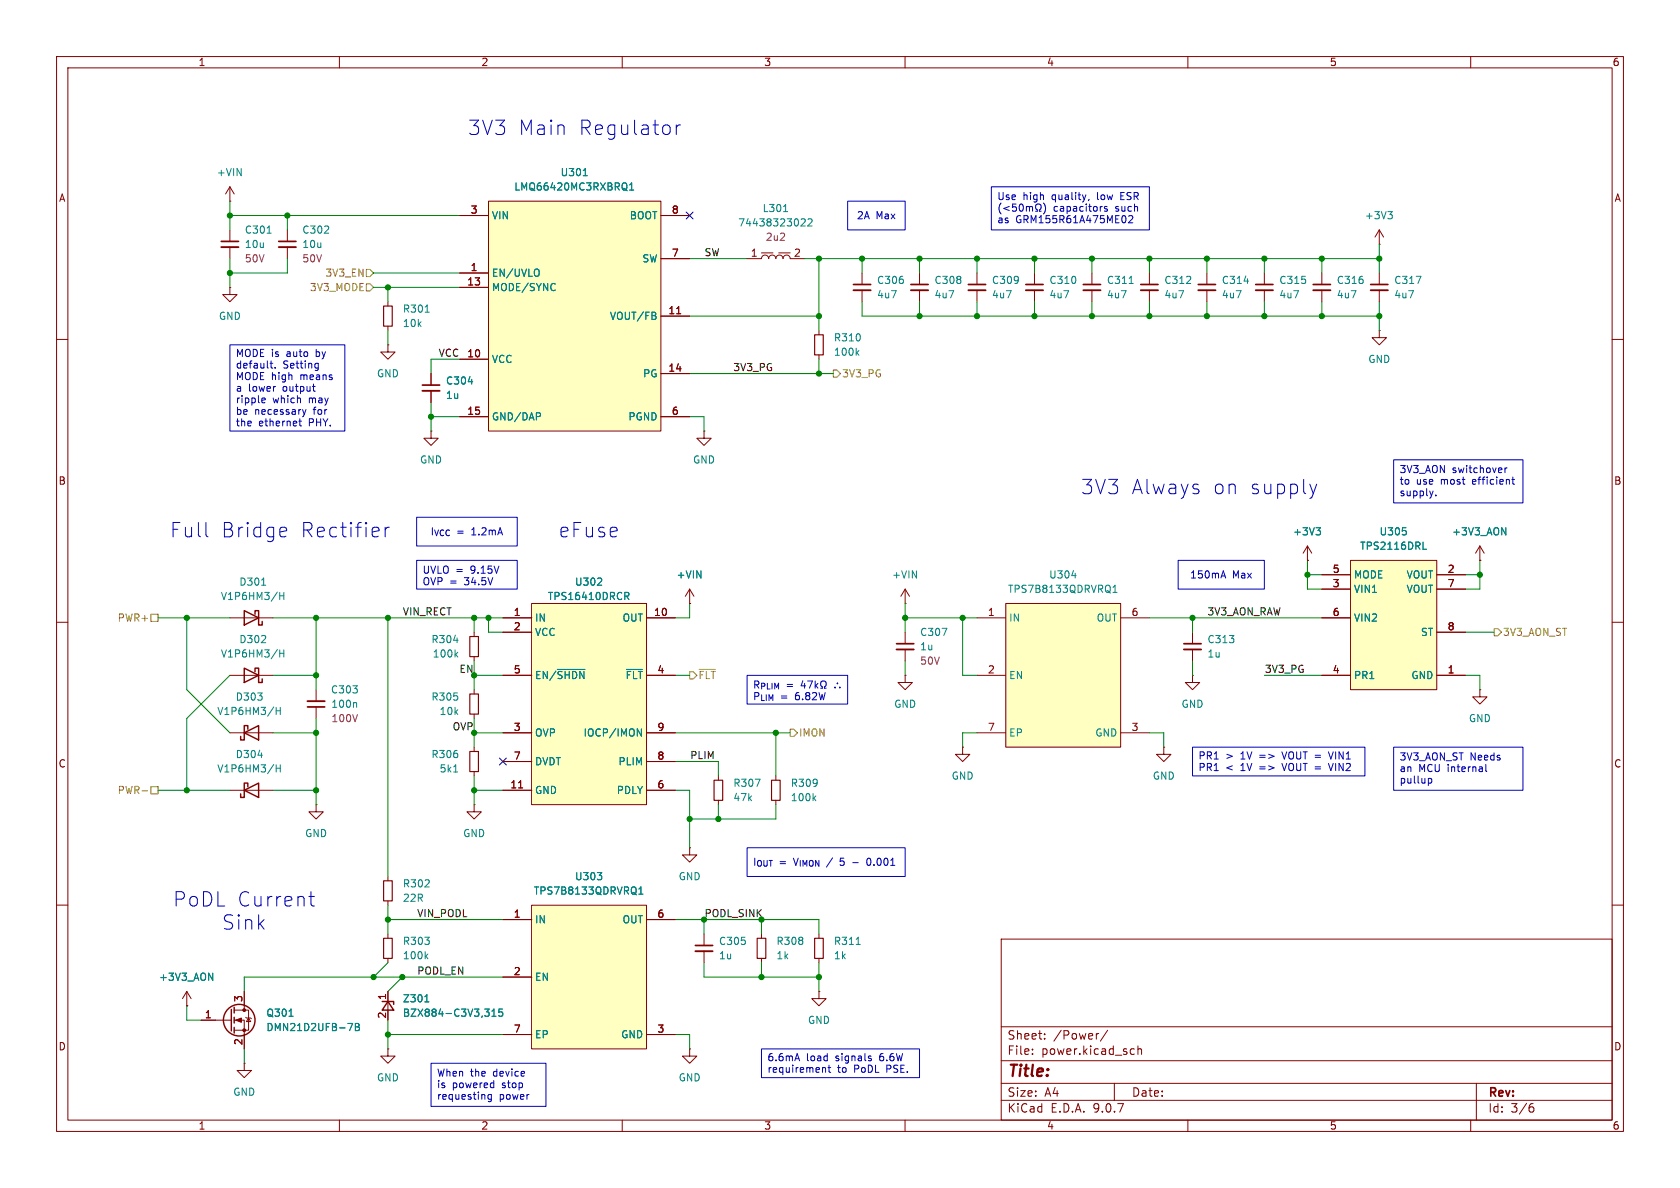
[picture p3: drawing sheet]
<svg xmlns="http://www.w3.org/2000/svg" width="297mm" height="210mm" viewBox="0 0 297 210" stroke-linecap="round" stroke-linejoin="round" font-family="sans-serif">
<path d="M0 0h297v210h-297z" fill="#fff" stroke="#fff" stroke-width=".18"/>
<g fill="none" stroke="#840000" stroke-width=".18">
<path d="M10 10h277v190h-277zM12 12h273v186h-273zM60 10v2M110 10v2M160 10v2M210 10v2M260 10v2M68.6 53.3v.8M68.6 57.7v.7M162.6 48.3v2M162.6 51.3v2M172.7 48.3v2"/>
<path d="M172.7 51.3v2M203.2 48.3v2M203.2 51.3v2M213.4 48.3v2M213.4 51.3v2M223.5 48.3v2M223.5 51.3v2M243.8 43.2h.1M243.8 40.6l-.7 1.3M243.8 40.6l.8 1.3M243.8 40.6v2.6M10 60h2"/>
<path d="M68.6 61v1.2h1.2l-1.2 1.3-1.3-1.3h1.3M68.6 61h.1M76.2 66v2.1M76.2 69.1v2M285 60h2M10 110h2M40.6 109.2h7.7M83.8 111.8v.7M83.8 116.1v.7M210.8 119.4v1.3h1.3l-1.3 1.2-1.3-1.2h1.3M210.8 119.4h.1M285 110h2"/>
<path d="M83.8 121.9v.8M83.8 126.2v.8M83.8 132.1v.7M83.8 136.4v.8M127 137.2v.7M137.2 137.2v.7M170.2 132.1v1.3h-1.3l1.3 1.2 1.2-1.2h-1.2M170.2 132.1h.1M205.7 132.1v1.3h1.3l-1.3 1.2-1.2-1.2h1.2M205.7 132.1h.1M83.8 142.2v1.3h1.3l-1.3 1.3-1.3-1.3h1.3M83.8 142.2h.1"/>
<path d="M121.9 149.9v1.2h1.3l-1.3 1.3-1.3-1.3h1.3M121.9 149.9h.1M127 141.5v.7M137.2 141.5v.7M10 160h2M33 177.8h.1M33 175.3l-.7 1.2M33 175.3l.8 1.2M33 175.3v2.5M124.5 165.1v2M124.5 168.1v2.1M134.6 165.1v.8"/>
<path d="M134.6 169.4v.8M144.8 175.3v1.2h-1.3l1.3 1.3 1.2-1.3h-1.2M144.8 175.3h.1M144.8 165.1v.8M144.8 169.4v.8M177 166h108v32h-108zM285 160h2M60 198v2M110 198v2M121.9 185.4v1.3h-1.3l1.3 1.3 1.3-1.3h-1.3M121.9 185.4h.1M160 198v2"/>
<path d="M177 194.5h108M177 191.5h108M177 187.5h108M177 181.5h108M182.5 186.3v.1M182.5 185.5v.1M184.7 183.6v.1M184.7 182.8v.1M194.2 182.7l-.2 .1M195.8 182.1l-1.3 2M197 191.5v3M200.1 185.4l.4 .1"/>
<path d="M200.5 186.3l-.4 .1M201.2 185.5l.2-.1 .3 .1 .1 .9M201.2 184.9v1.5M210 198v2M260 198v2M261 191.5v6.5M270.6 195.7h.4l.2 .3-.1 .5-.5 .1M271 195.1l-.4 .1"/>
</g>
<path d="M67.8 54.1h1.5v3.6h-1.5zM83.1 112.5h1.5v3.6h-1.5zM83.1 132.8h1.5v3.6h-1.5zM83.1 122.7h1.5v3.5h-1.5zM126.2 137.9h1.6v3.6h-1.6zM136.4 137.9h1.5v3.6h-1.5zM133.9 165.9h1.5v3.5h-1.5zM144 165.9h1.5v3.5h-1.5z" fill="none" stroke="#840000" stroke-width=".2"/>
<g fill="none" stroke="#008484" stroke-width=".18">
<path d="M245.4 37.4h.7l-.4 .5M245.9 37.9l.2 .2v.3l-.2 .3M75.2 55.2h.7M219.9 49.7h.8M82.8 67.5h.8M46.2 103.4h.8M49.5 104.7v1.3M49.5 105.3h.7M50.2 104.7v1.3M80.2 113.2h.8M80.6 115.7l.3 .4M80.9 115.3l-.5 .5"/>
<path d="M80.2 136.5h.7M133.5 137.7h.9l-.6 1.3M143.9 141.1l.3 .4M144.2 140.7l-.5 .5M36.9 172l.7 1.3v-1.3M151.4 166.9h.7"/>
</g>
<path d="M161 50.3h3.1M171.2 50.3h3M201.7 50.3h3M211.8 50.3h3.1M222 50.3h3M74.7 68.1h3M122.9 167.1h3.1" fill="none" stroke="#840000" stroke-width=".3"/>
<path d="M161 51.3h3.1M171.2 51.3h3M201.7 51.3h3M211.8 51.3h3.1M222 51.3h3M74.7 69.1h3M122.9 168.1h3.1" fill="none" stroke="#840000" stroke-width=".33"/>
<path d="M43.2 108l2.5 1.2-2.5 1.3zM45.1 108.6v-.6h.6v2.5h.7v-.6" fill="none" stroke="#840000" stroke-width=".25"/>
<path d="M94 160h20.3v25.4h-20.3z" fill="#ffffc2"/>
<path d="M55.9 142.2v1.3h1.2l-1.2 1.3-1.3-1.3h1.3M55.9 142.2h.1M88.9 162.6h5.1M88.9 172.7h5.1M94 160h20.3v25.4h-20.3zM114.3 162.6h5.1M88.9 182.9h5.1M114.3 182.9h5.1" fill="none" stroke="#840000" stroke-width=".18"/>
<path d="M105.6 154.2h.8l-.4 .5M106.3 154.9v.5M112.9 158.1h.8M112.9 157.2l.4-.4v1.3" fill="none" stroke="#008484" stroke-width=".18"/>
<path d="M177.8 106.7h20.3v25.4h-20.3z" fill="#ffffc2"/>
<g fill="none" stroke="#840000" stroke-width=".18">
<path d="M40.6 35.6h.1M40.6 33l-.7 1.3M40.6 33l.8 1.3M40.6 33v2.6M243.8 48.3v2M243.8 51.3v2M231.1 99.1h.1M231.1 96.5l-.7 1.3M231.1 96.5l.8 1.3M231.1 96.5v2.6M172.7 109.2h5.1M172.7 119.4h5.1"/>
<path d="M177.8 106.7h20.3v25.4h-20.3zM198.1 109.2h5.1M210.8 111.8v2M210.8 114.8v2M55.9 121.9v2.1M55.9 125v2M172.7 129.5h5.1M198.1 129.5h5.1M261.6 121.9v1.3h1.3l-1.3 1.3-1.3-1.3h1.3M261.6 121.9h.1M41.4 178.6h2.5v3.5h-2.5M43.2 175.3v3.3"/>
<path d="M43.4 179.8l.2 .2h.7l.1 .1M43.9 180l.4 .6h-.7zM35.6 180.3h5.3M41.4 180.3h1.8v5.1M43.2 188v1.2h1.2l-1.2 1.3-1.3-1.3h1.3M43.2 188h.1"/>
</g>
<path d="M250.4 48.8h.8l-.5 1.3M232.7 93.3h.7l-.4 .5M233.2 93.8l.2 .2v.3l-.2 .3M189.5 101.8h.8M196.8 104.7h.7M196.8 103.8l.3-.4v1.3M62.9 124.2l.1 .2v.6M51.1 179.6h.7M61.5 180.9h.8l-.5 1.3M62.8 180.9h.4l.3 .3-.3 .3 .3 .1 .1 .3-.3 .3h-.5zM62.8 181.5h.4" fill="none" stroke="#008484" stroke-width=".18"/>
<path d="M242.3 50.3h3.1M209.3 113.8h3M54.4 125h3" fill="none" stroke="#840000" stroke-width=".3"/>
<path d="M242.3 51.3h3.1M209.3 114.8h3M54.4 124h3" fill="none" stroke="#840000" stroke-width=".33"/>
<g fill="none" stroke="#840000" stroke-width=".25">
<path d="M40.9 178.4v3.8M41.4 178.1v1M41.4 179.8v1M41.4 181.6v1"/>
<circle cx="42.3" cy="180.3" r="2.79"/>
</g>
<g fill="#840000" stroke="#840000" stroke-width=".18">
<path d="M41.7 180.3l1-.3v.7z"/>
<circle cx="43.2" cy="178.6" r=".25"/>
<circle cx="43.2" cy="182.1" r=".25"/>
</g>
<path d="M86.4 35.6h30.4v40.6h-30.4z" fill="#ffffc2"/>
<g fill="none" stroke="#840000" stroke-width=".18">
<path d="M81.3 38.1h5.1M86.4 35.6h30.4v40.6h-30.4zM116.8 38.1h5.1M50.8 40.6v2.1M50.8 43.7v2M81.3 48.3h5.1M81.3 50.8h5.1M116.8 45.7h5.1M116.8 55.9h5.1M119.6 55.5h.7M76.2 76.2v1.3h1.3l-1.3 1.2-1.3-1.2h1.3M76.2 76.2h.1"/>
<path d="M81.3 63.5h5.1M81.3 73.7h5.1M116.8 73.7h5.1M116.8 66h5.1"/>
</g>
<path d="M103.1 31.1h.7M110.8 33.7h.1M111.3 33.6h.7M111.3 32.7l.4-.4v1.3M95.1 47.6a.9 .9 0 0 1 0 1.2M98.1 50.2h.1M98.2 51.3h-.1M115.9 55.9v.4M95.4 73l.2 .2-.2 .4" fill="none" stroke="#008484" stroke-width=".18"/>
<path d="M49.3 42.7h3" fill="none" stroke="#840000" stroke-width=".3"/>
<path d="M49.3 43.7h3" fill="none" stroke="#840000" stroke-width=".33"/>
<path d="M238.8 99.1h15.2v22.8h-15.2z" fill="#ffffc2"/>
<g fill="none" stroke="#840000" stroke-width=".18">
<path d="M40.6 50.8v1.3h1.3l-1.3 1.2-1.2-1.2h1.2M40.6 50.8h.1M40.6 40.6v2.1M40.6 43.7v2M233.7 48.3v2M233.7 51.3v2M243.8 58.4v1.3h1.3l-1.3 1.3-1.2-1.3h1.2M243.8 58.4h.1M238.8 99.1h15.2v22.8h-15.2zM233.7 104.1h5.1M233.7 101.6h5.1M233.7 109.2h5.1"/>
<path d="M233.7 119.4h5.1M254 104.1h5.1M254 101.6h5.1M254 119.4h5.1M254 111.8h5.1M40.6 129.5h7.7M68.6 175.3v5"/>
</g>
<path d="M47.2 41.2h.7M248.6 93.9v.5M251.6 97.1h.6M48.8 125v1.3M48.8 125.6h.7M49.5 125v1.3M75.1 177.1h.7M75.3 176l.2-.2v1.3M87 179.6h.7M87 178.7l.3-.3v1.2M88.8 178.4h-.6v.6l.1-.1h.5l.1 .2-.1 .4-.2 .1-.4-.1" fill="none" stroke="#008484" stroke-width=".18"/>
<path d="M43.2 129.5l2.5-1.2v2.5zM43.8 128.9v-.6h-.6v2.5h-.7v-.6M67.6 177h2v.5M68.6 177l1 1.6h-2z" fill="none" stroke="#840000" stroke-width=".25"/>
<path d="M39.1 42.7h3.1M232.2 50.3h3" fill="none" stroke="#840000" stroke-width=".3"/>
<path d="M39.1 43.7h3.1M232.2 51.3h3" fill="none" stroke="#840000" stroke-width=".33"/>
<path d="M94 106.7h20.3v35.5h-20.3z" fill="#ffffc2"/>
<g fill="none" stroke="#840000" stroke-width=".18">
<path d="M81.3 38.1h5.1M116.8 38.1h5.1M81.3 48.3h5.1M81.3 50.8h5.1M116.8 45.7h5.1M116.8 55.9h5.1M119.6 55.5h.7M132.1 45.7h2.5a.64 .64 0 0 1 .7-.6 .64 .64 0 0 1 .6 .6 .64 .64 0 0 1 .6-.6 .64 .64 0 0 1 .7 .6 .64 .64 0 0 1 .6-.6 .64 .64 0 0 1 .6 .6 .64 .64 0 0 1 .7-.6 .64 .64 0 0 1 .6 .6h2.5M134.6 44.7h2.1M137.7 44.7h2M144.8 58.4v.8M152.4 48.3v2"/>
<path d="M152.4 51.3v2M182.9 48.3v2M182.9 51.3v2M193 48.3v2M193 51.3v2M76.2 66v2.1M76.2 69.1v2M81.3 63.5h5.1M81.3 73.7h5.1M116.8 73.7h5.1M116.8 66h5.1M124.5 76.2v1.3h1.2l-1.2 1.2-1.3-1.2h1.3"/>
<path d="M124.5 76.2h.1M144.8 62.7v.8M231.1 99.1h.1M261.6 99.1h.1M261.6 96.5l-.7 1.3M261.6 96.5l.8 1.3M261.6 96.5v2.6M40.6 119.4h7.7M88.9 109.2h5.1M88.9 111.8h5.1M88.9 119.4h5.1M94 106.7h20.3v35.5h-20.3z"/>
<path d="M114.3 109.2h5.1M114.3 119.4h5.1M121.9 106.7h.1M121.9 104.1l-.7 1.3M121.9 104.1l.8 1.3M121.9 104.1v2.6M160 119.4v1.3h-1.3l1.3 1.2 1.3-1.2h-1.3M160 119.4h.1M160 106.7h.1M160 104.1v2.6M160 111.8v2M160 114.8v2"/>
<path d="M160 104.1l-.7 1.3M160 104.1l.8 1.3M233.7 109.2h5.1M233.7 119.4h5.1M233.7 104.1h5.1M233.7 101.6h5.1M254 111.8h5.1M254 119.4h5.1M254 104.1h5.1M254 101.6h5.1M40.6 139.7h7.7M88.9 129.5h5.1"/>
<path d="M88.9 134.6h5.1M88.9 139.7h5.1M91.7 139.3h.7M114.3 129.5h5.1M114.3 134.6h5.1M114.3 139.7h5.1M68.6 154.9v.8M68.6 159.3v.7M33 177.8h.1M43.2 175.3v2.5M68.6 165.1v.8M68.6 169.4v.8"/>
<path d="M68.6 175.3v1.7M68.6 178.6v1.7M88.9 162.6h5.1M88.9 172.7h5.1M114.3 162.6h5.1M35.6 180.3h2.5M43.2 182.9v2.5M68.6 185.4v1.3h1.2l-1.2 1.3-1.3-1.3h1.3M68.6 185.4h.1M88.9 182.9h5.1M114.3 182.9h5.1"/>
</g>
<g fill="none" stroke="#008484" stroke-width=".18">
<path d="M103.1 31.1h.7M110.8 33.7h.1M111.3 33.6h.7M111.3 32.7l.4-.4v1.3M138.5 37.4h.7M141.7 38.7h.4l.3 .3-.8 .9h.8M142.8 38.8l.5-.1 .3 .3-.8 .9h.8M95.1 47.6a.9 .9 0 0 1 0 1.2M98.1 50.2h.1M98.2 51.3h-.1M115.9 55.9v.4M199.6 50.1h.7"/>
<path d="M82.8 67.5h.8M95.4 73l.2 .2-.2 .4M151.5 62.3l.3 .5M151.8 62l-.4 .4M232.7 93.3h.7l-.4 .5M233.2 93.8l.2 .2v.3l-.2 .3M248.6 93.9v.5M251.6 97.1h.6M265.5 93.3l.7 1.3v-1.3M49.5 114.9v1.2M49.5 115.5h.7M50.2 114.9v1.2"/>
<path d="M98.5 118.3h4.9M105.6 103.4h.8M106.3 102.3v.4M110.5 104.7h.4l.3 .3-.1 .3-.6 .1M110.7 118.3h2.9M110.8 105.4l.4 .6M166.5 111.1h.9l-.6 1.2M45.6 133.5h.8M48.8 135.2v1.3M48.8 135.8h.7M49.5 135.2v1.3M112.7 128.8l.7 1.3v-1.3"/>
<path d="M105.6 154.2h.8l-.4 .5M106.3 154.9v.5M112.9 158.1h.8M112.9 157.2l.4-.4v1.3M36.9 172l.7 1.3v-1.3M51.1 179.6h.7M75.1 177.1h.7M75.3 169l.3 .5M75.3 176l.2-.2v1.3M75.6 168.6l-.4 .5M87 179.6h.7M87 178.7l.3-.3v1.2"/>
<path d="M88.8 178.4h-.6v.6l.1-.1h.5l.1 .2-.1 .4-.2 .1-.4-.1M61.5 180.9h.8l-.5 1.3M62.8 180.9h.4l.3 .3-.3 .3 .3 .1 .1 .3-.3 .3h-.5zM62.8 181.5h.4"/>
</g>
<path d="M144 59.2h1.5v3.5h-1.5zM67.8 155.7h1.5v3.6h-1.5zM67.8 165.9h1.5v3.5h-1.5z" fill="none" stroke="#840000" stroke-width=".2"/>
<path d="M43.2 118.1l2.5 1.3-2.5 1.3zM45.1 118.7v-.6h.6v2.6h.7v-.7M43.2 139.7l2.5-1.3v2.6zM43.8 139.1v-.7h-.6v2.6h-.7v-.7" fill="none" stroke="#840000" stroke-width=".25"/>
<path d="M150.9 50.3h3M181.4 50.3h3M191.5 50.3h3.1M158.5 113.8h3" fill="none" stroke="#840000" stroke-width=".3"/>
<path d="M150.9 51.3h3M181.4 51.3h3M191.5 51.3h3.1M158.5 114.8h3" fill="none" stroke="#840000" stroke-width=".33"/>
<path d="M64.8 50.2h.6l.6 .6-.6 .6h-.6zM64.8 47.6h.6l.6 .7-.6 .6h-.6zM147.3 65.4h.7l.6 .6-.6 .7h-.7zM26.7 108.6h1.2v1.3h-1.2zM121.9 118.7h.7l.6 .7-.6 .6h-.7zM123.6 118.3h2.8M264.2 111.1h.6l.6 .7-.6 .6h-.6zM25.1 139.8h1M26.7 139.1h1.2v1.2h-1.2zM139.7 128.9h.6l.7 .6-.7 .7h-.6z" fill="none" stroke="#848400" stroke-width=".18"/>
<g fill="none" stroke="#008400" stroke-width=".18">
<path d="M40.6 38.1h40.7M40.6 35.6v5M50.8 38.1v2.5M40.6 45.7v5.1M50.8 45.7v2.6h-10.2M66 48.3h15.3M66 50.8h15.3M68.6 50.8v2.5M68.6 58.4v2.6M121.9 55.9h22.9M121.9 45.7h10.2M142.2 45.7h101.6"/>
<path d="M144.8 45.7v12.7M152.4 53.3v2.6h91.4M152.4 45.7v2.6M162.6 45.7v2.6M162.6 53.3v2.6M172.7 45.7v2.6M172.7 53.3v2.6M182.9 45.7v2.6M182.9 53.3v2.6M193 45.7v2.6M193 53.3v2.6M203.2 45.7v2.6"/>
<path d="M203.2 53.3v2.6M213.4 45.7v2.6M213.4 53.3v2.6M223.5 45.7v2.6M223.5 53.3v2.6M233.7 45.7v2.6M233.7 53.3v2.6M243.8 43.2v5.1M243.8 53.3v5.1M76.2 71.1v5.1M76.2 73.7h5.1M81.3 63.5h-5.1v2.5"/>
<path d="M121.9 73.7h2.6v2.5M121.9 66h25.4M144.8 63.5v2.5M231.1 99.1v5h2.6M261.6 99.1v5h-2.5M27.9 109.2h12.7M33 109.2v12.7l7.6 7.6M40.6 119.4l-7.6 7.6v12.7M48.3 109.2h40.6M48.3 119.4h7.6M55.9 109.2v12.7M68.6 109.2v45.7"/>
<path d="M83.8 109.2v2.6M83.8 116.8v5.1M83.8 119.4h5.1M86.4 109.2v2.6h2.5M119.4 119.4h2.5M121.9 106.7v2.5h-2.5M160 109.2h12.7M160 106.7v5.1M160 116.8v2.6M170.2 109.2v10.2h2.5M203.2 109.2h30.5M210.8 109.2v2.6"/>
<path d="M210.8 116.8v2.6M223.5 119.4h10.2M231.1 101.6h2.6M259.1 111.8h5.1M259.1 119.4h2.5v2.5M259.1 101.6h2.5M27.9 139.7h12.7M48.3 129.5h7.6M48.3 139.7h7.6M55.9 127v15.2M83.8 129.5h5.1M83.8 127v5.1"/>
<path d="M83.8 137.2v5M83.8 139.7h5.1M119.4 129.5h20.3M119.4 139.7h2.5v10.2M119.4 134.6h7.6v2.6M137.2 129.5v7.7M172.7 129.5h-2.5v2.6M203.2 129.5h2.5v2.6M127 142.2v2.6M137.2 142.2v2.6h-15.3M33 177.8v2.5h2.6M68.6 160v5.1"/>
<path d="M68.6 170.2l-2.6 2.5M68.6 162.6h20.3M71.1 172.7l-2.5 2.6M88.9 172.7h-45.7v2.6M119.4 162.6h25.4v2.5M124.5 170.2v2.5h20.3M124.5 162.6v2.5M134.6 162.6v2.5M134.6 170.2v2.5M144.8 170.2v5.1M43.2 185.4v2.6M68.6 180.3v5.1"/>
<path d="M68.6 182.9h20.3M119.4 182.9h2.5v2.5"/>
</g>
<path d="M121.3 37.5l1.2 1.2M122.5 37.5l-1.2 1.2M88.3 134l1.2 1.2M89.5 134l-1.2 1.2" fill="none" stroke="#000084" stroke-width=".18"/>
<g fill="none" stroke="#0000c2" stroke-width=".18">
<path d="M119.6 22.1v1.7M120.3 22.1a.65 .65 0 0 0-.7 .5M149.9 35.6h10.1v5h-10.1zM175.3 33h27.9v7.6h-27.9zM176.7 36.3a1.48 1.48 0 0 0 .3 1.5M178.4 36.5l-.9 .4 .9 .3M179 36.1v.6l.2-.1h.4l.1 .5-.2 .2-.5-.1M180.4 36.1a.75 .75 0 0 0 .2 1.2l.2-.2 .1-.5M181.5 36.5v.8M182 36.7v.6M182.5 36.7v.6M183.1 36.4v.5l.3 .2v.2h-.3"/>
<path d="M184.1 36.4l-.1 .5-.2 .2v.2h.3M184.7 36.1a1.47 1.47 0 0 1-.2 1.7M192.5 35.2l-.1 .3M194.8 36.5h.1M195.7 36.6l-.3-.1-.2 .2 .1 .2 .4 .1v.3h-.5M200.3 38.4l-.1 .3-.7 .7h.8M40.6 61h20.4v15.2h-20.4zM46.3 71.1h.5M46.3 70.4h.4l.2 .3-.6 .1M47.7 64.2h.5M47.9 63.8v1.1l.3 .2M48.6 64.9v.2"/>
<path d="M53 74v1.1l.3 .2M53.5 72.4l.3 .8M53.8 73.2l-.2 .4M54.1 72.4l-.3 .8M55.2 68.3h.5M55.5 69.1l.2 .1M56.3 65l-.4 .1M56.3 64.2v1.1l-.3 .2M36.5 94.8l.3 .1M50.3 93.2l.3 .1 .1 .5-1.2 .3M50.6 94.8l-.3 .1M68.1 93.2v1.7"/>
<path d="M68.8 93.2a.65 .65 0 0 0-.7 .5M73.7 91.4h17.7v5.1h-17.7zM73.7 99.1h17.7v5h-17.7zM208.3 99.1h15.2v5h-15.2zM232.8 85.6l-.6 1.7M246.4 81.3h22.8v7.6h-22.8zM253.8 87.5v.1M266.1 82.7v.9M266.4 82.7l-.3 .3M267.3 84.8h.5M267.5 84.3v1.1l.3 .2M132.1 119.4h17.8v5.1h-17.8z"/>
<path d="M216 101.8h.6M216.3 100.9l.4 1.3M133.4 121.1l.6-.1 .2-.2-.1-.3-.7-.1v1.3M133.7 121.1l.5 .6M134.6 121.3h.5l.1-.4-.6-.1v1M135.7 120.8v1h.4M136.5 120.8v1M137 121.8v-1l.3 .7 .3-.7v1M141.9 120.3l-.3 .9h.8M142.2 120.8v.9M142.8 120.4h.8l-.5 1.3M144.1 120.4v1.3"/>
<path d="M144.2 121.2l.4 .5M144.6 120.8l-.5 .5M145.1 121.7h.3v-.3a.54 .54 0 0 1-.3-.7 .54 .54 0 0 1 .8-.3 .58 .58 0 0 1-.2 1v.3h.4M210.8 132.1h30.5v5.1h-30.5zM226.6 132.9l.5 1.3M226.6 135l.5 1.2M234.9 132.9l.4 1.3M234.9 135l.4 1.2M246.4 132.1h22.8v7.6h-22.8zM252.5 137.7l.4-.1 .2 .2-.1 .6h-.5M262.7 135.1v1.1l.2 .2M54.6 158.5h1"/>
<path d="M55 157.6v2.2l.1 .2 .5 .2M132.1 149.9h27.9v5h-27.9zM150.8 152.5h.9M153.7 151.7a.68 .68 0 0 0-.5 .6 .68 .68 0 0 0 .5 .7M76.2 188h20.3v7.6h-20.3zM86.3 193.6v.6l.2 .1h.4M86.9 193.5v1l-.3 .2h-.3M87.2 191.4l.1 .1M87.3 191v1.3M87.3 192.2l-.1 .1M134.6 185.4h28v5.1h-28zM140.9 186.2l.5 1.3"/>
<path d="M145.6 188.7l.4 .2v.7M146.4 188.7h.5M146.6 188.3v1.1l.3 .2M153.9 187.1l.2 .2-.2 .2M153.9 186.7h.1"/>
</g>
<g fill="#008400" stroke="#008400" stroke-width=".18">
<circle cx="144.8" cy="172.7" r=".46"/>
<circle cx="127" cy="144.8" r=".46"/>
<circle cx="134.6" cy="172.7" r=".46"/>
<circle cx="134.6" cy="162.6" r=".46"/>
<circle cx="68.6" cy="109.2" r=".46"/>
<circle cx="86.4" cy="109.2" r=".46"/>
<circle cx="33" cy="109.2" r=".46"/>
<circle cx="40.6" cy="38.1" r=".46"/>
<circle cx="50.8" cy="38.1" r=".46"/>
<circle cx="55.9" cy="119.4" r=".46"/>
<circle cx="55.9" cy="109.2" r=".46"/>
<circle cx="55.9" cy="129.5" r=".46"/>
<circle cx="83.8" cy="109.2" r=".46"/>
<circle cx="40.6" cy="48.3" r=".46"/>
<circle cx="83.8" cy="119.4" r=".46"/>
<circle cx="83.8" cy="129.5" r=".46"/>
<circle cx="55.9" cy="139.7" r=".46"/>
<circle cx="68.6" cy="162.6" r=".46"/>
<circle cx="66" cy="172.7" r=".46"/>
<circle cx="71.1" cy="172.7" r=".46"/>
<circle cx="68.6" cy="182.9" r=".46"/>
<circle cx="144.8" cy="55.9" r=".46"/>
<circle cx="68.6" cy="50.8" r=".46"/>
<circle cx="76.2" cy="73.7" r=".46"/>
<circle cx="162.6" cy="45.7" r=".46"/>
<circle cx="162.6" cy="55.9" r=".46"/>
<circle cx="33" cy="139.7" r=".46"/>
<circle cx="121.9" cy="144.8" r=".46"/>
<circle cx="137.2" cy="129.5" r=".46"/>
<circle cx="83.8" cy="139.7" r=".46"/>
<circle cx="213.4" cy="55.9" r=".46"/>
<circle cx="213.4" cy="45.7" r=".46"/>
<circle cx="223.5" cy="45.7" r=".46"/>
<circle cx="233.7" cy="55.9" r=".46"/>
<circle cx="243.8" cy="55.9" r=".46"/>
<circle cx="233.7" cy="45.7" r=".46"/>
<circle cx="243.8" cy="45.7" r=".46"/>
<circle cx="223.5" cy="55.9" r=".46"/>
<circle cx="182.9" cy="45.7" r=".46"/>
<circle cx="203.2" cy="45.7" r=".46"/>
<circle cx="203.2" cy="55.9" r=".46"/>
<circle cx="193" cy="45.7" r=".46"/>
<circle cx="182.9" cy="55.9" r=".46"/>
<circle cx="172.7" cy="55.9" r=".46"/>
<circle cx="193" cy="55.9" r=".46"/>
<circle cx="172.7" cy="45.7" r=".46"/>
<circle cx="152.4" cy="45.7" r=".46"/>
<circle cx="144.8" cy="45.7" r=".46"/>
<circle cx="160" cy="109.2" r=".46"/>
<circle cx="144.8" cy="66" r=".46"/>
<circle cx="170.2" cy="109.2" r=".46"/>
<circle cx="261.6" cy="101.6" r=".46"/>
<circle cx="210.8" cy="109.2" r=".46"/>
<circle cx="231.1" cy="101.6" r=".46"/>
</g>
<g font-size="3.5" fill="#0000c2">
<text x="82.7" y="24.1">3V3</text>
<text x="91.6" y="24.1">Main</text>
<text x="102.2" y="24.1">Regulator</text>
<text x="191.1" y="87.6">3V3</text>
<text x="200" y="87.6">Always</text>
<text x="214.3" y="87.6">on</text>
<text x="220.8" y="87.6">supply</text>
<text x="30" y="95.2">Full</text>
<text x="39" y="95.2">Bridge</text>
<text x="53" y="95.2">Rectifier</text>
<text x="98.7" y="95.2">eFuse</text>
<text x="30.6" y="160.5">PoDL Current</text>
<text x="39.2" y="164.6">Sink</text>
</g>
<text font-size="2.8" fill="#840000" x="178" y="190.9">Title:</text>
<g font-size="2.1" fill="#840000">
<text x="178" y="184">Sheet:</text>
<text x="186.2" y="184">/Power/</text>
<text x="178" y="186.7">File:</text>
<text x="184.1" y="186.7">power.kicad_sch</text>
<text x="178" y="196.9">KiCad</text>
<text x="178" y="194.1">Size:</text>
<text x="184.7" y="194.1">A4</text>
<text x="185.7" y="196.9">E.D.A.</text>
<text x="193.3" y="196.9">9.0.7</text>
<text x="200" y="194.1">Date:</text>
<text x="263" y="194.3">Rev:</text>
<text x="263" y="196.9">Id:</text>
<text x="267.1" y="196.9">3/6</text>
</g>
<g font-size="1.8" fill="#840000">
<text x="35" y="11.9">1</text>
<text x="85" y="11.9">2</text>
<text x="135" y="11.9">3</text>
<text x="185" y="11.9">4</text>
<text x="235" y="11.9">5</text>
<text x="285" y="11.9">6</text>
<text x="10.3" y="35.9">A</text>
<text x="285.3" y="35.9">A</text>
<text x="83.1" y="37.8">3</text>
<text x="118.7" y="37.8">8</text>
<text x="118.7" y="45.5">7</text>
<text x="132.6" y="45.5">1</text>
<text x="140.3" y="45.5">2</text>
<text x="82.5" y="50.5">13</text>
<text x="83.1" y="48">1</text>
<text x="118.1" y="55.6">11</text>
<text x="82.5" y="63.2">10</text>
<text x="118.1" y="65.8">14</text>
<text x="82.5" y="73.4">15</text>
<text x="118.7" y="73.4">6</text>
<text x="10.3" y="85.9">B</text>
<text x="285.3" y="85.9">B</text>
<text x="235.5" y="101.3">5</text>
<text x="255.8" y="101.3">2</text>
<text x="235.5" y="103.9">3</text>
<text x="255.8" y="103.9">7</text>
<text x="90.7" y="109">1</text>
<text x="90.7" y="111.5">2</text>
<text x="115.5" y="109">10</text>
<text x="174.6" y="109">1</text>
<text x="200" y="109">6</text>
<text x="235.5" y="109">6</text>
<text x="255.8" y="111.5">8</text>
<text x="90.7" y="119.1">5</text>
<text x="116.1" y="119.1">4</text>
<text x="174.6" y="119.1">2</text>
<text x="235.5" y="119.1">4</text>
<text x="255.8" y="119.1">1</text>
<text x="90.7" y="129.3">3</text>
<text x="116.1" y="129.3">9</text>
<text x="174.6" y="129.3">7</text>
<text x="200" y="129.3">3</text>
<text x="10.3" y="135.9">C</text>
<text x="90.7" y="134.4">7</text>
<text x="116.1" y="134.4">8</text>
<text x="285.3" y="135.9">C</text>
<text x="90.1" y="139.4">11</text>
<text x="116.1" y="139.4">6</text>
<text x="90.7" y="162.3">1</text>
<text x="116.1" y="162.3">6</text>
<text x="90.7" y="172.5">2</text>
<text x="42.9" y="177.2" transform="rotate(-90 42.9 177.2)">3</text>
<text x="68.3" y="176.9" transform="rotate(-90 68.3 176.9)">1</text>
<text x="10.3" y="185.9">D</text>
<text x="36.1" y="180.1">1</text>
<text x="42.9" y="184.9" transform="rotate(-90 42.9 184.9)">2</text>
<text x="68.3" y="180.2" transform="rotate(-90 68.3 180.2)">2</text>
<text x="90.7" y="182.6">7</text>
<text x="116.1" y="182.6">3</text>
<text x="285.3" y="185.9">D</text>
<text x="35" y="199.9">1</text>
<text x="85" y="199.9">2</text>
<text x="135" y="199.9">3</text>
<text x="185" y="199.9">4</text>
<text x="235" y="199.9">5</text>
<text x="285" y="199.9">6</text>
</g>
<g font-size="1.8" fill="#008484">
<text x="38.2" y="31.3">+VIN</text>
<text x="90.8" y="33.9">LMQ66420MC3RXBRQ1</text>
<text x="99" y="31.3">U301</text>
<text x="43.2" y="41.5">C301</text>
<text x="53.3" y="41.5">C302</text>
<text x="86.9" y="39">VIN</text>
<text x="111.2" y="39">BOOT</text>
<text x="130.4" y="40.2">74438323022</text>
<text x="134.7" y="37.7">L301</text>
<text x="241.2" y="39">+3V3</text>
<text x="43.2" y="44">10u</text>
<text x="53.3" y="44">10u</text>
<text x="113.5" y="46.6">SW</text>
<text x="86.9" y="49.1">EN/UVLO</text>
<text x="86.9" y="51.7">MODE/SYNC</text>
<text x="154.9" y="50.4">C306</text>
<text x="154.9" y="52.9">4u7</text>
<text x="165.1" y="50.4">C308</text>
<text x="165.1" y="52.9">4u7</text>
<text x="175.3" y="50.4">C309</text>
<text x="175.3" y="52.9">4u7</text>
<text x="185.4" y="50.4">C310</text>
<text x="185.4" y="52.9">4u7</text>
<text x="195.6" y="50.4">C311</text>
<text x="195.6" y="52.9">4u7</text>
<text x="205.7" y="50.4">C312</text>
<text x="205.7" y="52.9">4u7</text>
<text x="215.9" y="50.4">C314</text>
<text x="215.9" y="52.9">4u7</text>
<text x="226.1" y="50.4">C315</text>
<text x="226.1" y="52.9">4u7</text>
<text x="236.2" y="50.4">C316</text>
<text x="236.2" y="52.9">4u7</text>
<text x="246.4" y="50.4">C317</text>
<text x="246.4" y="52.9">4u7</text>
<text x="38.6" y="56.7">GND</text>
<text x="71.1" y="55.5">R301</text>
<text x="71.1" y="58">10k</text>
<text x="107.7" y="56.7">VOUT/FB</text>
<text x="86.9" y="64.4">VCC</text>
<text x="147.3" y="60.6">R310</text>
<text x="147.3" y="63.1">100k</text>
<text x="241.8" y="64.4">GND</text>
<text x="66.5" y="66.9">GND</text>
<text x="78.7" y="68.2">C304</text>
<text x="78.7" y="70.7">1u</text>
<text x="113.6" y="66.9">PG</text>
<text x="86.9" y="74.5">GND/DAP</text>
<text x="111" y="74.5">PGND</text>
<text x="74.2" y="82.1">GND</text>
<text x="122.4" y="82.1">GND</text>
<text x="228.5" y="94.8">+3V3</text>
<text x="243.8" y="94.8">U305</text>
<text x="256.6" y="94.8">+3V3_AON</text>
<text x="240.4" y="97.4">TPS2116DRL</text>
<text x="39" y="106.3">V1P6HM3/H</text>
<text x="42.2" y="103.7">D301</text>
<text x="96.8" y="106.3">TPS16410DRCR</text>
<text x="101.6" y="103.7">U302</text>
<text x="119.5" y="102.5">+VIN</text>
<text x="157.6" y="102.5">+VIN</text>
<text x="178.1" y="105">TPS7B8133QDRVRQ1</text>
<text x="185.4" y="102.5">U304</text>
<text x="239.3" y="102.5">MODE</text>
<text x="239.3" y="105">VIN1</text>
<text x="248.6" y="105">VOUT</text>
<text x="248.6" y="102.5">VOUT</text>
<text x="42.2" y="113.9">D302</text>
<text x="76.2" y="113.9">R304</text>
<text x="94.5" y="110.1">IN</text>
<text x="94.5" y="112.6">VCC</text>
<text x="110" y="110.1">OUT</text>
<text x="162.6" y="112.6">C307</text>
<text x="178.3" y="110.1">IN</text>
<text x="193.8" y="110.1">OUT</text>
<text x="213.4" y="113.9">C313</text>
<text x="239.3" y="110.1">VIN2</text>
<text x="251.1" y="112.6">ST</text>
<text x="39" y="116.4">V1P6HM3/H</text>
<text x="76.4" y="116.4">100k</text>
<text x="162.6" y="115.2">1u</text>
<text x="213.4" y="116.4">1u</text>
<text x="41.6" y="124.1">D303</text>
<text x="58.4" y="122.8">C303</text>
<text x="58.5" y="125.3">100n</text>
<text x="76.2" y="124.1">R305</text>
<text x="94.5" y="120.2">EN/~{SHDN}</text>
<text x="110.5" y="120.2">~{FLT}</text>
<text x="158" y="125.3">GND</text>
<text x="178.3" y="120.2">EN</text>
<text x="208.8" y="125.3">GND</text>
<text x="239.3" y="120.2">PR1</text>
<text x="249.4" y="120.2">GND</text>
<text x="38.3" y="126.6">V1P6HM3/H</text>
<text x="77.6" y="126.6">10k</text>
<text x="94.5" y="130.4">OVP</text>
<text x="103.1" y="130.4">IOCP/IMON</text>
<text x="178.3" y="130.4">EP</text>
<text x="193.5" y="130.4">GND</text>
<text x="259.6" y="127.9">GND</text>
<text x="38.3" y="136.8">V1P6HM3/H</text>
<text x="41.6" y="134.2">D304</text>
<text x="76.2" y="134.2">R306</text>
<text x="77.6" y="136.8">5k1</text>
<text x="94.5" y="135.5">DVDT</text>
<text x="109.2" y="135.5">PLIM</text>
<text x="94.5" y="140.6">GND</text>
<text x="108.9" y="140.6">PDLY</text>
<text x="129.5" y="139.3">R307</text>
<text x="129.5" y="141.8">47k</text>
<text x="139.7" y="139.3">R309</text>
<text x="139.7" y="141.8">100k</text>
<text x="168.1" y="138">GND</text>
<text x="203.7" y="138">GND</text>
<text x="53.8" y="148.2">GND</text>
<text x="81.8" y="148.2">GND</text>
<text x="101.6" y="155.8">U303</text>
<text x="119.9" y="155.8">GND</text>
<text x="71.1" y="157.1">R302</text>
<text x="71.1" y="159.6">22R</text>
<text x="94.3" y="158.3">TPS7B8133QDRVRQ1</text>
<text x="71.1" y="167.2">R303</text>
<text x="94.5" y="163.4">IN</text>
<text x="110" y="163.4">OUT</text>
<text x="127" y="167.2">C305</text>
<text x="137.2" y="167.2">R308</text>
<text x="147.3" y="167.2">R311</text>
<text x="28" y="173.6">+3V3_AON</text>
<text x="71.1" y="169.8">100k</text>
<text x="94.5" y="173.6">EN</text>
<text x="127" y="169.8">1u</text>
<text x="137.2" y="169.8">1k</text>
<text x="147.3" y="169.8">1k</text>
<text x="47" y="179.9">Q301</text>
<text x="71.1" y="177.4">Z301</text>
<text x="71.1" y="179.9">BZX884-C3V3,315</text>
<text x="47" y="182.5">DMN21D2UFB-7B</text>
<text x="94.5" y="183.7">EP</text>
<text x="109.7" y="183.7">GND</text>
<text x="142.7" y="181.2">GND</text>
<text x="66.5" y="191.4">GND</text>
<text x="119.9" y="191.4">GND</text>
<text x="41.1" y="193.9">GND</text>
</g>
<g font-size="1.8" fill="#0000c2">
<text x="176.2" y="35.7">Use</text>
<text x="180.8" y="35.7">high</text>
<text x="186.1" y="35.7">quality,</text>
<text x="194.2" y="35.7">low</text>
<text x="198.6" y="35.7">ESR</text>
<text x="151.4" y="39">2A</text>
<text x="154.9" y="39">Max</text>
<text x="176.2" y="39.8">as</text>
<text x="179.6" y="39.8">GRM155R61A475ME02</text>
<text x="186.2" y="37.7">capacitors</text>
<text x="197.3" y="37.7">such</text>
<text x="41.6" y="63.3">MODE is</text>
<text x="41.6" y="65.4">default.</text>
<text x="50" y="65.4">Setting</text>
<text x="50.8" y="63.3">auto</text>
<text x="56.1" y="63.3">by</text>
<text x="41.6" y="67.4">MODE high</text>
<text x="41.6" y="69.4">a</text>
<text x="41.6" y="71.5">ripple</text>
<text x="43.9" y="69.4">lower</text>
<text x="48.2" y="71.5">which</text>
<text x="50.1" y="69.4">output</text>
<text x="53.2" y="67.4">means</text>
<text x="54.7" y="71.5">may</text>
<text x="41.6" y="73.5">be</text>
<text x="41.6" y="75.6">the</text>
<text x="45" y="73.5">necessary</text>
<text x="45.7" y="75.6">ethernet</text>
<text x="54.7" y="75.6">PHY.</text>
<text x="55.5" y="73.5">for</text>
<text x="247.3" y="84">3V3_AON</text>
<text x="256.7" y="84">switchover</text>
<text x="247.3" y="86">to</text>
<text x="247.3" y="88">supply.</text>
<text x="250.4" y="86">use</text>
<text x="254.8" y="86">most</text>
<text x="260.6" y="86">efficient</text>
<text x="76" y="94.8">I_{VCC} 1.2mA</text>
<text x="80.7" y="94.8">=</text>
<text x="74.6" y="101.7">UVLO =</text>
<text x="83.3" y="101.7">9.15V</text>
<text x="74.6" y="103.8">OVP =</text>
<text x="82.2" y="103.8">34.5V</text>
<text x="210.3" y="102.5">150mA</text>
<text x="217.9" y="102.5">Max</text>
<text x="133" y="124.1">P_{LIM}</text>
<text x="137.9" y="124.1">=</text>
<text x="139" y="122.1">=</text>
<text x="140.7" y="124.1">6.82W</text>
<text x="147.8" y="122.1">þÿ&quot;4</text>
<text x="211.8" y="134.5">PR1</text>
<text x="211.8" y="136.5">PR1</text>
<text x="216.7" y="134.5">&gt;</text>
<text x="216.7" y="136.5">&lt;</text>
<text x="219.4" y="134.5">1V</text>
<text x="219.4" y="136.5">1V</text>
<text x="222.9" y="134.5">=&gt;</text>
<text x="222.9" y="136.5">=&gt;</text>
<text x="227.2" y="134.5">VOUT =</text>
<text x="227.2" y="136.5">VOUT =</text>
<text x="235.9" y="134.5">VIN1</text>
<text x="235.9" y="136.5">VIN2</text>
<text x="247.3" y="134.8">3V3_AON_ST</text>
<text x="247.3" y="136.8">an</text>
<text x="250.8" y="136.8">MCU internal</text>
<text x="259.9" y="134.8">Needs</text>
<text x="247.3" y="138.8">pullup</text>
<text x="133" y="153.3">I_{OUT} V_{IMON} 5</text>
<text x="137.7" y="153.3">=</text>
<text x="146.5" y="153.3">/</text>
<text x="154.1" y="153.3">0.001</text>
<text x="77.2" y="190.6">When</text>
<text x="83.2" y="190.6">the</text>
<text x="87.3" y="190.6">device</text>
<text x="135.6" y="187.8">6.6mA</text>
<text x="135.6" y="189.8">requirement</text>
<text x="142.5" y="187.8">load</text>
<text x="147.8" y="187.8">signals</text>
<text x="148.1" y="189.8">to</text>
<text x="151.1" y="189.8">PoDL</text>
<text x="155.8" y="187.8">6.6W</text>
<text x="157" y="189.8">PSE.</text>
<text x="77.2" y="192.7">is</text>
<text x="77.2" y="194.7">requesting</text>
<text x="80" y="192.7">powered</text>
<text x="88.2" y="194.7">power</text>
<text x="88.9" y="192.7">stop</text>
</g>
<g font-size="1.8" fill="#840084">
<text x="43.2" y="46.6">50V</text>
<text x="53.3" y="46.6">50V</text>
<text x="135.3" y="42.8">2u2</text>
<text x="162.6" y="117.7">50V</text>
<text x="58.5" y="127.9">100V</text>
</g>
<g font-size="1.8">
<text x="124.5" y="45.4">SW</text>
<text x="77.4" y="63.2">VCC</text>
<text x="129.5" y="65.7">3V3_PG</text>
<text x="71.1" y="108.9">VIN_RECT</text>
<text x="213.4" y="108.9">3V3_AON_RAW</text>
<text x="81.1" y="119">EN</text>
<text x="223.5" y="119">3V3_PG</text>
<text x="79.9" y="129.2">OVP</text>
<text x="121.9" y="134.3">PLIM</text>
<text x="73.7" y="162.2">VIN_PODL</text>
<text x="73.7" y="172.4">PODL_EN</text>
</g>
<g font-size="1.8" fill="#848400">
<text x="54.7" y="51.7">3V3_MODE</text>
<text x="57.4" y="49.1">3V3_EN</text>
<text x="148.8" y="66.9">3V3_PG</text>
<text x="20.7" y="110.1">PWR+</text>
<text x="265.6" y="112.6">3V3_AON_ST</text>
<text x="123.4" y="120.2">~{FLT}</text>
<text x="141.2" y="130.4">IMON</text>
<text x="20.7" y="140.6">PWR-</text>
</g>
<text font-size="1.8" fill="#008400" x="124.5" y="162.2">PODL_SINK</text>
</svg>
